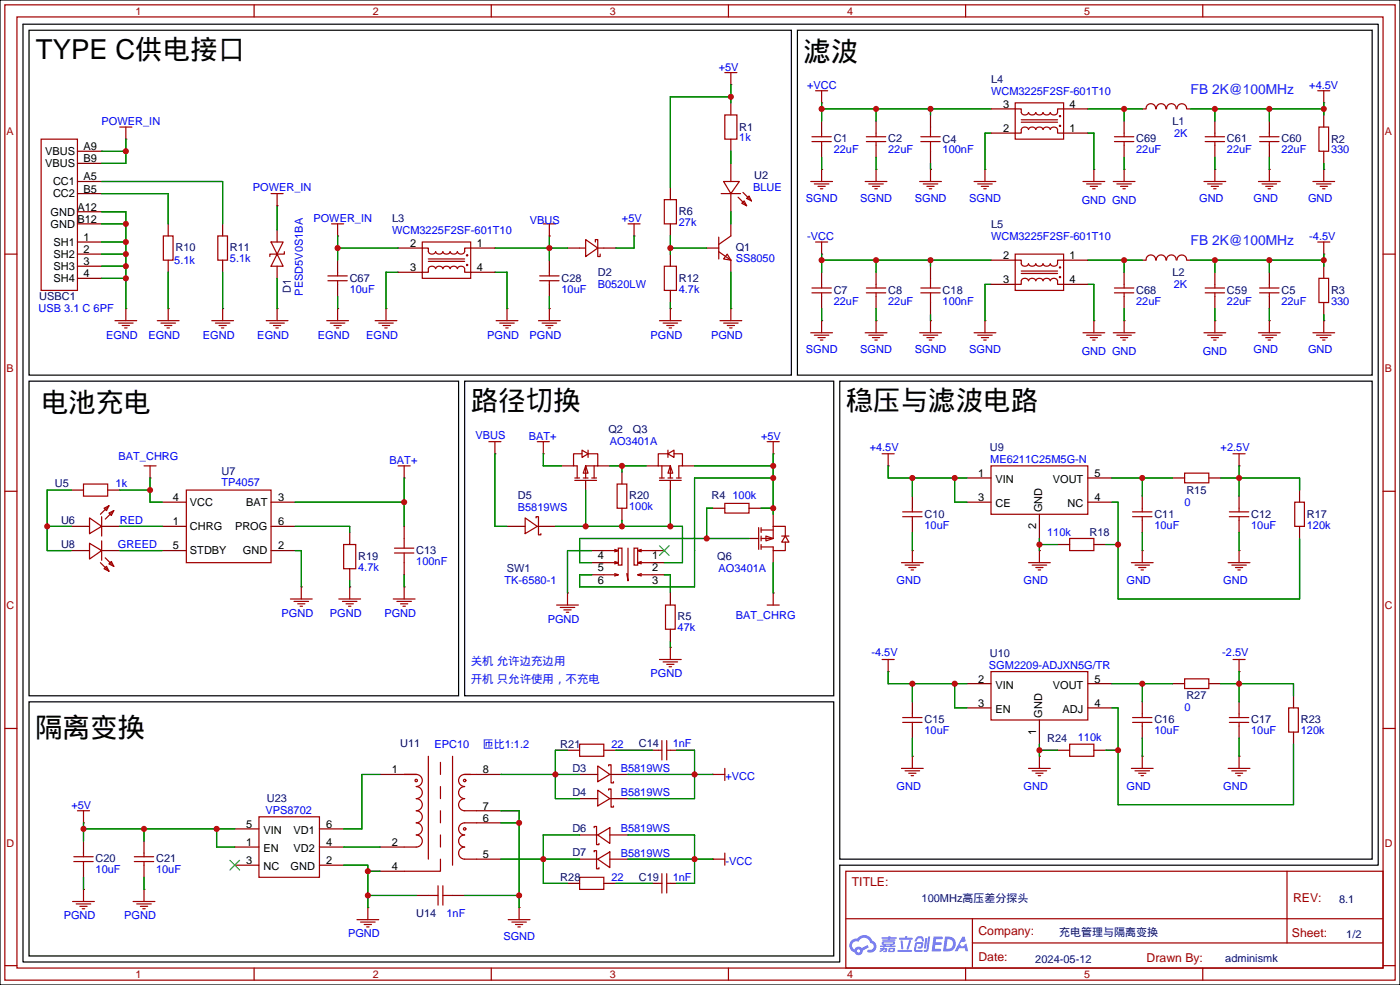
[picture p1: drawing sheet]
<svg xmlns="http://www.w3.org/2000/svg" width="294mm" height="207mm" viewBox="0 0 294 207" stroke-linecap="round" stroke-linejoin="round" font-family="sans-serif">
<path d="M0 0h293.9v206.8h-293.9z" fill="#fff" stroke="#000" stroke-width=".25"/>
<g fill="none" stroke="#a10000" stroke-width=".25">
<path d="M1 1h291.9v204.7h-291.9zM3.6 3.6h286.7v199.6h-286.7zM53.3 1v2.6M103.1 1v2.6M152.9 1v2.6M202.7 1v2.6M252.5 1v2.6M1 53.3h2.6M290.3 53.3h2.6M1 103.1h2.6M290.3 103.1h2.6M1 152.9h2.6"/>
<path d="M290.3 152.9h2.6M177.5 182.9h112.8v20.3h-112.8zM177.6 192.8h112.6M204.1 197.9h86.1M204.1 192.8v10.2M270.2 182.9v15M1 202.7h2.6M53.3 203.2v2.5M103.1 203.2v2.5M152.9 203.2v2.5M202.7 203.2v2.5M252.5 203.2v2.5"/>
<path d="M290.3 202.7h2.6"/>
</g>
<g fill="#5487ff">
<path d="M196 196.6h1.6l.3 .1-.1 .4h-1.3l-.1 .7h1.1l.2 .3-.3 .2h-1.1l-.1 .9h1.2l.2 .2-.2 .3h-1.8z"/>
<path d="M202 196.6h.5l.2 .9-.4 .3a.49 .49 0 0 0-.7 .2 .49 .49 0 0 0 .3 .6 .49 .49 0 0 0 .6-.4l.3-.2 .4 1.7h-.5l-.2-.7h-1.2l-.3 .7h-.6z"/>
<path d="M194.3 196.9h.4l-.3 2-.2 .2-.2-.2z"/>
<path d="M194.8 196.6h.5l-.4 2.7a.57 .57 0 0 1-.4 .5 .57 .57 0 0 1-.6-.2l.6-.3z"/>
<path d="M192.4 196.7l.5-.2 .7 .1 .4 1h-.4l-.3-.6h-.6l-.4 .6h-.3z"/>
<path d="M192.2 197.9l1.2-.2a.74 .74 0 0 1 .4 .8 .74 .74 0 0 1-.6 .6h-.5l-.1-.2 .3-.2h.4l.1-.6h-.9l-.2 1.3h1.2l.2 .2-.2 .2h-1.2l-.4-.1v-.4z"/>
<path d="M188.4 199.4h2.9l.2 .2-.3 .2h-2.7z"/>
<path d="M190.8 197.4h.5a2.8 2.8 0 0 1-.8 1.9l-.2-.2z"/>
<path d="M189 197.4h.4l.2 1.7-.2 .2-.2-.2z"/>
<path d="M188.8 196.8h1.2l.1-.3h.3v.3h1l.2 .3-.2 .1h-2.6z"/>
<path d="M184.8 199l.9-.1v.1l.5 .1v.6l-.8 .2v-.3h.4v-.3a.45 .45 0 0 0-.6 .3l-.5 .3-.1-.3 .5-.3h-.4z"/>
<path d="M185.1 196.7h1.3l.1-.2h.4v.2h1.2l.2 .2-.2 .1h-1.3v.2h1l.2 .2-.2 .1h-2.5l-.1-.3h1.2v-.2h-1.3z"/>
<path d="M198.4 196.6l-.4 3.1h.9a1.56 1.56 0 0 0 1.7-1.6 1.56 1.56 0 0 0-1.7-1.5zM198.9 197.1a1.05 1.05 0 0 1 1.1 1.2 1.05 1.05 0 0 1-1.4 .9z"/>
<path d="M185.2 197.7l-.1 .5 .4 .1v.2h-.7v.3h3.1l.1-.2-.1-.1h-.7l.1-.1a.43 .43 0 0 0 .5-.3 .43 .43 0 0 0-.2-.5h-2.2zM185.5 197.9h2l-.1 .2h-1.9zM185.9 198.3h1l-.1 .2h-.8z"/>
<path d="M186.6 199.1l-.1 .7 1.3-.1v-.7l-.9-.1zM186.9 199.3h.6l-.1 .3h-.5z"/>
<path d="M178.7 197.4a1.47 1.47 0 0 0 .7 2.5 .89 .89 0 0 0 1 .6 .89 .89 0 0 0 .7-1l1.3-.6-.3-.5-1.2 .6-.4-.3a.89 .89 0 0 0-1.1 .6 .9 .9 0 0 1-.5-1.2 .9 .9 0 0 1 1.3-.4 1.3 1.3 0 0 1 1.4-.9 1.3 1.3 0 0 1 1.1 1.2 .75 .75 0 0 1 .7 .9 .75 .75 0 0 1-1.1 .5l-.2 .1v.3a1.28 1.28 0 0 0 1.8-.6 1.28 1.28 0 0 0-.8-1.7 1.9 1.9 0 0 0-3.3-.5l-.6 .1zM179.9 199.6a.35 .35 0 0 1 .7 0 .35 .35 0 0 1-.7 0z"/>
</g>
<g fill="none" stroke="#a10000" stroke-width=".25">
<path d="M152.1 15.2h2.6M153.4 15.2v2.6M171.2 19.1h2.5M172.5 19.1v2.5M276.6 19.1h2.5M277.9 19.1v2.5M8.6 29.2h7.7v31.8h-7.7zM25.1 26.7h2.6M26.4 26.7v2.5M151.9 38.1h3.3l-1.8 2.5zM152.1 24.1h2.6v5.1h-2.6zM170.2 38.1h4.6"/>
<path d="M170.4 29.7h4.1M170.4 28.7h4.1M170.9 38.6h3.1M171.7 39.1h1.5M172.2 39.6h.5M172.5 27.9v.8M172.5 29.7v.8M172.5 35.6v2.5M181.6 38.1h4.6M181.9 29.7h4M181.9 28.7h4M182.4 38.6h3"/>
<path d="M183.1 39.1h1.6M183.6 39.6h.5M183.9 27.9v.8M183.9 29.7v.8M183.9 35.6v2.5M193 38.1h4.6M193.3 29.7h4.1M193.3 28.7h4.1M193.8 38.6h3M194.6 39.1h1.5M195.1 39.6h.5M195.3 26.7v2"/>
<path d="M195.3 29.7v2.1M195.3 35.6v2.5M204.5 38.1h4.5M205.2 38.6h3.1M206 39.1h1.5M206.5 39.6h.5M206.8 35.6v2.5M213.1 21.6h10.2v7.6h-10.2zM213.1 22.9h1.3v.7a.82 .82 0 0 0 .7 .5 .82 .82 0 0 0 .8-.5 .82 .82 0 0 0 .8 .5 .82 .82 0 0 0 .7-.5 .82 .82 0 0 0 .8 .5 .82 .82 0 0 0 .7-.5 .82 .82 0 0 0 .8 .5 .82 .82 0 0 0 .8-.5 .82 .82 0 0 0 .7 .5 .82 .82 0 0 0 .8-.5v-.7h1.3M213.1 27.9h1.3v-.7a.82 .82 0 0 1 .7-.5 .82 .82 0 0 1 .8 .5 .82 .82 0 0 1 .8-.5 .82 .82 0 0 1 .7 .5 .82 .82 0 0 1 .8-.5 .82 .82 0 0 1 .7 .5 .82 .82 0 0 1 .8-.5 .82 .82 0 0 1 .8 .5 .82 .82 0 0 1 .7-.5 .82 .82 0 0 1 .8 .5v.7h1.3M214.4 25.7h7.6M214.4 25.1h7.6"/>
<path d="M227.3 38.1h4.6M228.1 38.6h3M228.9 39.1h1.5M229.4 39.6h.5M229.6 35.6v2.5M233.7 38.1h4.6M233.9 29.7h4.1M233.9 28.7h4.1M234.4 38.6h3.1M235.2 39.1h1.5M235.7 39.6h.5M236 27.9v.8"/>
<path d="M236 29.7v.8M236 35.6v2.5M240.6 22.8a1.01 1.01 0 0 1 1-1 1.01 1.01 0 0 1 1 1M242.7 22.8a1.01 1.01 0 0 1 1-1 1.01 1.01 0 0 1 1 1M244.9 22.8a1.01 1.01 0 0 1 1-1 1.01 1.01 0 0 1 1 1M247.1 22.8a1.01 1.01 0 0 1 1-1 1.01 1.01 0 0 1 1 1M252.7 38.1h4.6M253 29.7h4M253 28.7h4M253.5 38.6h3M254.3 39.1h1.5M254.8 39.6h.5"/>
<path d="M255 27.9v.8M255 29.7v.8M255 35.6v2.5M264.2 38.1h4.5M264.4 29.7h4.1M264.4 28.7h4.1M264.9 38.6h3.1M265.7 39.1h1.5M266.2 39.6h.5M266.4 27.9v.8M266.4 29.7v.8M266.4 35.6v2.5"/>
<path d="M275.6 38.1h4.6M276.4 38.6h3M276.9 26.7h2v5.1h-2zM277.1 39.1h1.5M277.6 39.6h.5M277.9 35.6v2.5M34.3 49.5h2v5.1h-2zM45.7 49.5h2.1v5.1h-2.1zM56.9 50.8h2.5l-1.2 2.5zM56.9 40.6h2.5M58.2 53.3l1.2 2.6h-2.5zM58.2 40.6v2.6"/>
<path d="M59.7 52.8v.5h-3.1v.5M68.8 58.9h4.1M68.8 57.9h4.1M69.6 47h2.5M70.9 47v2.5M70.9 57.2v.7M70.9 58.9v.8M88.6 50.8h10.2v7.6h-10.2zM88.6 57.2h1.3v-.8a.82 .82 0 0 1 .8-.5 .82 .82 0 0 1 .7 .5 .82 .82 0 0 1 .8-.5 .82 .82 0 0 1 .8 .5 .82 .82 0 0 1 .7-.5 .82 .82 0 0 1 .8 .5 .82 .82 0 0 1 .8-.5 .82 .82 0 0 1 .7 .5 .82 .82 0 0 1 .8-.5 .82 .82 0 0 1 .7 .5v.8h1.3M88.6 52.1h1.3v.7a.82 .82 0 0 0 .8 .5 .82 .82 0 0 0 .7-.5 .82 .82 0 0 0 .8 .5 .82 .82 0 0 0 .8-.5 .82 .82 0 0 0 .7 .5 .82 .82 0 0 0 .8-.5 .82 .82 0 0 0 .8 .5 .82 .82 0 0 0 .7-.5 .82 .82 0 0 0 .8 .5 .82 .82 0 0 0 .7-.5v-.7h1.3M89.9 54.4h7.6M89.9 54.9h7.6"/>
<path d="M113.3 58.9h4M113.3 57.9h4M114 47h2.6M115.3 47v2.5M115.3 57.2v.7M115.3 58.9v.8M121.7 52.1h1.2M122.9 50.3l2.6 1.8-2.6 1.7zM125 50.8v-.5h.5v3.5h.5v-.5M125.5 52.1h1.2M131.8 47h2.6M133.1 47v2.5"/>
<path d="M139.4 55.9h2.6v5.1h-2.6zM139.4 41.9h2.6v5.1h-2.6zM150.9 52.8l2.5 1.8M150.9 49.8v4.6M151.4 40.6h4M152.7 53.3l.7 1.3-1.5-.2zM153.4 49.5l-2.5 1.8M154.9 41.4l1.8 1.8M155.7 42.7l.5-.5 .5 1zM156 40.4l1.7 1.8M156.7 41.7l.5-.6 .5 1.1zM171.2 50.8h2.5"/>
<path d="M172.5 50.8v2.5M172.5 59.7v.8M183.9 59.7v.8M195.3 58.4v2.1M213.1 53.3h10.2v7.7h-10.2zM213.1 59.7h1.3v-.8a.82 .82 0 0 1 .7-.5 .82 .82 0 0 1 .8 .5 .82 .82 0 0 1 .8-.5 .82 .82 0 0 1 .7 .5 .82 .82 0 0 1 .8-.5 .82 .82 0 0 1 .7 .5 .82 .82 0 0 1 .8-.5 .82 .82 0 0 1 .8 .5 .82 .82 0 0 1 .7-.5 .82 .82 0 0 1 .8 .5v.8h1.3M213.1 54.6h1.3v.8a.82 .82 0 0 0 .7 .5 .82 .82 0 0 0 .8-.5 .82 .82 0 0 0 .8 .5 .82 .82 0 0 0 .7-.5 .82 .82 0 0 0 .8 .5 .82 .82 0 0 0 .7-.5 .82 .82 0 0 0 .8 .5 .82 .82 0 0 0 .8-.5 .82 .82 0 0 0 .7 .5 .82 .82 0 0 0 .8-.5v-.8h1.3M214.4 56.9h7.6M214.4 57.4h7.6M236 59.7v.8M240.6 54.6a1.01 1.01 0 0 1 1-1.1 1.01 1.01 0 0 1 1 1.1M242.7 54.6a1.01 1.01 0 0 1 1-1.1 1.01 1.01 0 0 1 1 1.1"/>
<path d="M244.9 54.6a1.01 1.01 0 0 1 1-1.1 1.01 1.01 0 0 1 1 1.1M247.1 54.6a1.01 1.01 0 0 1 1-1.1 1.01 1.01 0 0 1 1 1.1M255 59.7v.8M266.4 59.7v.8M276.6 50.8h2.5M276.9 58.4h2v5.1h-2zM277.9 50.8v2.5M24.1 67.3h4.6M24.9 67.8h3M25.7 68.3h1.5M26.2 68.8h.5M26.4 64.8v2.5"/>
<path d="M33 67.3h4.6M33.8 67.8h3M34.5 68.3h1.6M35.1 68.8h.5M35.3 64.8v2.5M44.4 67.3h4.6M45.2 67.8h3.1M46 68.3h1.5M46.5 68.8h.5M46.7 64.8v2.5M55.9 67.3h4.6M56.6 67.8h3.1"/>
<path d="M57.4 68.3h1.5M57.9 68.8h.5M58.2 64.8v2.5M68.6 67.3h4.6M69.3 67.8h3.1M70.1 68.3h1.5M70.6 68.8h.5M70.9 64.8v2.5M78.7 67.3h4.6M79.5 67.8h3M80.3 68.3h1.5M80.8 68.8h.5"/>
<path d="M81 64.8v2.5M104.1 67.3h4.6M104.9 67.8h3M105.7 68.3h1.5M106.2 68.8h.5M106.4 64.8v2.5M113 67.3h4.6M113.8 67.8h3M114.6 68.3h1.5M115.1 68.8h.5M115.3 64.8v2.5M138.4 67.3h4.6"/>
<path d="M139.2 67.8h3M140 68.3h1.5M140.5 68.8h.5M140.7 64.8v2.5M151.1 67.3h4.6M151.9 67.8h3M152.7 68.3h1.5M153.2 68.8h.5M153.4 64.8v2.5M170.2 69.9h4.6M170.4 61.5h4.1M170.4 60.5h4.1"/>
<path d="M170.9 70.4h3.1M171.7 70.9h1.5M172.2 71.4h.5M172.5 61.5v.7M172.5 67.3v2.6M181.6 69.9h4.6M181.9 61.5h4M181.9 60.5h4M182.4 70.4h3M183.1 70.9h1.6M183.6 71.4h.5M183.9 61.5v.7"/>
<path d="M183.9 67.3v2.6M193 69.9h4.6M193.3 61.5h4.1M193.3 60.5h4.1M193.8 70.4h3M194.6 70.9h1.5M195.1 71.4h.5M195.3 61.5v2M195.3 67.3v2.6M204.5 69.9h4.5M205.2 70.4h3.1M206 70.9h1.5"/>
<path d="M206.5 71.4h.5M206.8 67.3v2.6M227.3 69.9h4.6M228.1 70.4h3M228.9 70.9h1.5M229.4 71.4h.5M229.6 67.3v2.6M233.7 69.9h4.6M233.9 61.5h4.1M233.9 60.5h4.1M234.4 70.4h3.1M235.2 70.9h1.5"/>
<path d="M235.7 71.4h.5M236 61.5v.7M236 67.3v2.6M252.7 69.9h4.6M253 61.5h4M253 60.5h4M253.5 70.4h3M254.3 70.9h1.5M254.8 71.4h.5M255 61.5v.7M255 67.3v2.6M264.2 69.9h4.5"/>
<path d="M264.4 61.5h4.1M264.4 60.5h4.1M264.9 70.4h3.1M265.7 70.9h1.5M266.2 71.4h.5M266.4 61.5v.7M266.4 67.3v2.6M275.6 69.9h4.6M276.4 70.4h3M277.1 70.9h1.5M277.6 71.4h.5M277.9 67.3v2.6"/>
<path d="M30.2 97.8h2.6M31.5 97.8v2.5M83.6 97.8h2.5M84.8 97.8v2.5M102.6 92.7h2.6M103.9 92.7v2.6M112.8 92.7h2.5M114 92.7v2.6M122.2 94.5l1.2 .8-1.2 .7zM122.2 95.3h-1.8v2.5h.8v2.5M122.9 97.8l.5 1.5h-1zM123.4 95.3h2.1v2.5h-2.6v2.5"/>
<path d="M123.4 94.5v1.5M124.7 97.8v2.5M138.9 97.8v2.5M140.2 95.3l1.3-.8v1.5zM140.2 95.3h-2v2.5h2.5v2.5M140.2 94.5v1.5M140.7 97.8l.5 1.5h-1zM141.5 95.3h1.8v2.5h-.8v2.5M161 92.7h2.6M162.3 92.7v2.6M185.2 95.3h2.5M186.4 95.3v2.5"/>
<path d="M208 97.8h20.3v10.1h-20.3zM248.7 99.3h5v2h-5zM258.8 95.3h2.6M260.1 95.3v2.5M17.5 101.6h5.1v2.5h-5.1zM18.8 108.7l2.5 1.8-2.5 1.5zM18.8 114l2.5 1.6-2.5 1.7zM21.1 118.1l1.8 1.8M21.3 108.5v4M21.3 113.5v4.1M21.8 106.7l1.1-.5-.5 1zM21.8 119.4l.6-.5 .5 1z"/>
<path d="M22.1 117.1l1.8 1.8M22.9 107.7l1-.5-.5 1zM22.9 106.2l-1.8 1.8M23.4 117.9l.5 1-1-.5zM23.9 107.2l-1.8 1.8M39.1 102.9h17.8v15.2h-17.8zM72.1 114.3h2.6v5.1h-2.6zM82.8 116.1h4.1M82.8 115.1h4.1M84.8 113v2.1M84.8 116.1v2M110.2 108.7l2.6 1.8-2.6 1.5z"/>
<path d="M112.5 108.7v-.2h.5v3.8h.5v-.3M120.6 100.8h4.6M120.6 100.3h1.1M122.4 100.3h1M124.2 100.3h1M126.7 118.1h3.1l-.8 .3M126.7 115.6h3.1l-.8 .2M129 117.9l.8 .2M129 115.3l.8 .3M129.5 101.6h2.1v5.1h-2.1zM129.8 115.1h.8v3.5h-.8zM131.8 115.1v6.8l-.2-1.5"/>
<path d="M133.1 115.1h.8v3.5h-.8zM134.6 117.9l-.7 .2M134.6 115.3l-.7 .3M136.9 118.1h-3l.7 .3M136.9 115.6h-3l.7 .2M138.4 100.8h4.6M138.4 100.3h1M140.2 100.3h1M142 100.3h1M152.1 105.7h5.1v2h-5.1zM159.3 110.7v4.6M159.8 111.3h2.5"/>
<path d="M159.8 110.7v1.1M159.8 112.5v1M159.8 114.3v1M160.8 112.5l1.5 .5-1.5 .5zM164.1 112.5h1.5M164.8 112.5l.8 1.3h-1.5zM164.8 112.5v-2h-2.5v2.5h-2.5M164.8 113.8v1.8h-2.5v-.8h-2.5M189.2 118.1h4.6M189.5 108.5h4M189.5 107.4h4M190 118.6h3"/>
<path d="M190.8 119.1h1.5M191.3 119.6h.5M191.5 106.7v.7M191.5 108.5v.7M191.5 115.6v2.5M215.9 118.1h4.6M216.7 118.6h3M217.4 119.1h1.5M217.9 119.6h.5M218.2 115.6v2.5M224.5 113h5.1v2.6h-5.1zM237.5 118.1h4.6"/>
<path d="M237.7 108.5h4.1M237.7 107.4h4.1M238.3 118.6h3M239 119.1h1.5M239.5 119.6h.5M239.8 106.7v.7M239.8 108.5v.7M239.8 115.6v2.5M257.8 118.1h4.6M258.1 108.5h4M258.1 107.4h4M258.6 118.6h3"/>
<path d="M259.3 119.1h1.6M259.8 119.6h.5M260.1 106.7v.7M260.1 108.5v.7M260.1 115.6v2.5M271.8 105.4h2v5.1h-2zM61 125.7h4.5M61.7 126.2h3.1M62.5 126.7h1.5M63 127.3h.5M63.2 123.2v2.5M71.1 125.7h4.6"/>
<path d="M71.9 126.2h3M72.6 126.7h1.6M73.2 127.3h.5M73.4 123.2v2.5M82.5 125.7h4.6M83.3 126.2h3.1M84.1 126.7h1.5M84.6 127.3h.5M84.8 123.2v2.5M116.8 127h4.6M117.6 127.5h3M118.4 128h1.5"/>
<path d="M118.9 128.5h.5M119.1 124.5v2.5M126.7 120.7h3.1l-.8 .2M129 120.4l.8 .3M134.6 120.4l-.7 .3M136.9 120.7h-3l.7 .2M138.4 138.4h4.6M139.2 138.9h3M139.7 127h2v5.1h-2zM140 139.4h1.5M140.5 140h.5M140.7 135.9v2.5"/>
<path d="M161 127h2.6M162.3 124.5v2.5M185.2 138.4h2.5M186.4 138.4v2.6M258.8 138.4h2.6M260.1 138.4v2.6M89.9 158.8v21.5M95 158.8v22.8M121.7 156.2h5v2.6h-5zM138.2 157.5h.7M138.9 155.4v4.1M140 155.4v4.1"/>
<path d="M140 157.5h.7M189.5 151.6h4M189.5 150.6h4M191.5 149.9v.7M191.5 151.6v.8M191.5 158.8v2.5M208 141h20.3v10.1h-20.3zM218.2 158.8v2.5M224.5 156.2h5.1v2.6h-5.1zM237.7 151.6h4.1M237.7 150.6h4.1M239.8 149.9v.7"/>
<path d="M239.8 151.6v.8M239.8 158.8v2.5M248.7 142.5h5v2h-5zM258.1 151.6h4M258.1 150.6h4M260.1 149.9v.7M260.1 151.6v.8M260.1 158.8v2.5M270.5 148.6h2v5.1h-2zM15.5 179.8h4.1M16.3 170.2h2.5M17.5 170.2v2.5"/>
<path d="M17.5 179.1v.7M28.2 179.8h4.1M30.2 179.1v.7M54.4 171.5h12.7v12.7h-12.7zM84.8 162.6h2.6h-2.6M87.4 162.6a1.27 1.27 0 0 1 1.2 1.2 1.27 1.27 0 0 1-1.2 1.3 1.27 1.27 0 0 1 1.2 1.3 1.27 1.27 0 0 1-1.2 1.2 1.27 1.27 0 0 1 1.2 1.3 1.27 1.27 0 0 1-1.2 1.3 1.27 1.27 0 0 1 1.2 1.3 1.27 1.27 0 0 1-1.2 1.2 1.27 1.27 0 0 1 1.2 1.3 1.27 1.27 0 0 1-1.2 1.3 1.27 1.27 0 0 1 1.2 1.2 1.27 1.27 0 0 1-1.2 1.3h-2.6M92.5 160v2.6M92.5 165.1v2.5M92.5 170.2v2.5M92.5 175.3v2.5M97.5 162.6a1.27 1.27 0 0 0-1.2 1.2 1.27 1.27 0 0 0 1.2 1.3 1.27 1.27 0 0 0-1.2 1.3 1.27 1.27 0 0 0 1.2 1.2 1.27 1.27 0 0 0-1.2 1.3 1.27 1.27 0 0 0 1.2 1.3h2.6M98.8 162.6h-1.3h2.6"/>
<path d="M100.1 172.7h-2.6a1.27 1.27 0 0 0-1.2 1.3 1.27 1.27 0 0 0 1.2 1.3 1.27 1.27 0 0 0-1.2 1.2 1.27 1.27 0 0 0 1.2 1.3 1.27 1.27 0 0 0-1.2 1.3 1.27 1.27 0 0 0 1.2 1.2h2.6M124.7 178.8v-.2h.5v3.8h.5v-.3M124.7 173.7v-.2h.5v3.8h.5v-.3M125.5 165.9l2.5 1.7-2.5 1.6zM125.5 160.8l2.5 1.8-2.5 1.5zM125.5 175.3l2.5-1.6v3.3zM127.8 165.9v-.3h.5v3.8h.5v-.2M127.8 160.8v-.3h.5v3.8h.5v-.2M149.6 162.6h2.5M152.1 161.3v2.5M152.1 179.1v2.5M189.2 161.3h4.6"/>
<path d="M190 161.8h3M190.8 162.3h1.5M191.3 162.8h.5M215.9 161.3h4.6M216.7 161.8h3M217.4 162.3h1.5M217.9 162.8h.5M237.5 161.3h4.6M238.3 161.8h3M239 162.3h1.5M239.5 162.8h.5M257.8 161.3h4.6"/>
<path d="M258.6 161.8h3M259.3 162.3h1.6M259.8 162.8h.5M15.2 189.2h4.6M15.5 180.8h4.1M16 189.7h3M16.8 190.2h1.5M17.3 190.8h.5M17.5 180.8v.8M17.5 186.7v2.5M27.9 189.2h4.6M28.2 180.8h4.1"/>
<path d="M28.7 189.7h3M29.5 190.2h1.5M30 190.8h.5M30.2 180.8v.8M30.2 186.7v2.5M74.9 193h4.6M75.7 193.5h3M76.5 194.1h1.5M77 194.6h.5M77.2 190.5v2.5M89.9 188h2M91.9 185.9v4.1"/>
<path d="M92.5 180.3v2.6h-7.7M93 188h2M93 185.9v4.1M106.7 193h4.6M107.4 193.5h3.1M108.2 194.1h1.5M108.7 194.6h.5M109 190.5v2.5M121.7 184.2h5v2.5h-5zM125.5 180.3l2.5-1.5v3.3zM138.2 185.4h.7M138.9 183.4v4.1"/>
<path d="M140 183.4v4.1M140 185.4h.7M149.6 180.3h2.5"/>
<circle cx="222.5" cy="24.4" r=".13"/>
<circle cx="222.5" cy="26.4" r=".13"/>
<circle cx="98" cy="55.6" r=".13"/>
<circle cx="98" cy="53.6" r=".13"/>
<circle cx="222.5" cy="56.1" r=".13"/>
<circle cx="222.5" cy="58.2" r=".13"/>
<circle cx="87.4" cy="163.8" r=".25"/>
<circle cx="97.5" cy="163.8" r=".25"/>
<circle cx="97.5" cy="174" r=".25"/>
</g>
<g fill="none" stroke="#870000" stroke-width=".25">
<path d="M153.4 17.8h.1M16.3 34.3h5M16.3 38.1h5M16.3 31.8h5M26.4 29.2h.1M140.7 39.4v2.5M153.4 21.6v2.5M153.4 29.2v2.6M153.4 34.3v3.8M172.5 35.6h.1M172.5 21.6h.1M172.5 25.4v2.5"/>
<path d="M172.5 30.5v2.5M183.9 35.6h.1M183.9 25.4v2.5M183.9 30.5v2.5M195.3 35.6h.1M195.3 24.1v2.6M195.3 31.8v2.5M206.8 35.6h.1M208 22.9h5.1M208 27.9h5.1M223.3 22.9h5M223.3 27.9h5"/>
<path d="M229.6 35.6h.1M236 35.6h.1M236 25.4v2.5M236 30.5v2.5M239.8 22.9h.7M249.2 22.9h.7M255 35.6h.1M255 25.4v2.5M255 30.5v2.5M266.4 35.6h.1M266.4 25.4v2.5M266.4 30.5v2.5"/>
<path d="M277.9 21.6h.1M277.9 35.6h.1M277.9 24.1v2.6M277.9 31.8v2.5M16.3 47h5M16.3 40.6h5M16.3 44.5h5M16.3 50.8h5M16.3 53.3h5M16.3 55.9h5M16.3 58.4h5M35.3 47v2.5"/>
<path d="M35.3 54.6v2.6M46.7 47v2.5M46.7 54.6v2.6M58.2 43.2h.1M58.2 48.3v2.5M58.2 55.9v2.5M70.9 49.5h.1M70.9 54.6v2.6M70.9 59.7v2.5M83.6 52.1h5M83.6 57.2h5M98.8 52.1h5.1"/>
<path d="M98.8 57.2h5.1M115.3 49.5h.1M115.3 54.6v2.6M115.3 59.7v2.5M119.1 52.1h2.6M126.7 52.1h2.6M133.1 49.5h.1M140.7 47v2.5M140.7 53.3v2.6M148.3 52.1h2.6M153.4 40.6v3.9M153.4 47v2.5"/>
<path d="M153.4 54.6v2.6M172.5 53.3h.1M172.5 57.2v2.5M183.9 57.2v2.5M195.3 55.9v2.5M208 54.6h5.1M208 59.7h5.1M223.3 54.6h5M223.3 59.7h5M236 57.2v2.5M239.8 54.6h.7M249.2 54.6h.7"/>
<path d="M255 57.2v2.5M266.4 57.2v2.5M277.9 53.3h.1M277.9 55.9v2.5M26.4 64.8h.1M35.3 64.8h.1M46.7 64.8h.1M58.2 64.8h.1M70.9 64.8h.1M81 64.8h.1M106.4 64.8h.1M115.3 64.8h.1"/>
<path d="M140.7 64.8h.1M140.7 61v2.5M153.4 64.8h.1M172.5 67.3h.1M172.5 62.2v2.6M183.9 67.3h.1M183.9 62.2v2.6M195.3 67.3h.1M195.3 63.5v2.5M206.8 67.3h.1M229.6 67.3h.1M236 67.3h.1"/>
<path d="M236 62.2v2.6M255 67.3h.1M255 62.2v2.6M266.4 67.3h.1M266.4 62.2v2.6M277.9 67.3h.1M277.9 63.5v2.5M103.9 95.3h.1M114 95.3h.1M117.9 97.8h2.5M125.5 97.8h2.5M130.6 99.1v2.5"/>
<path d="M135.6 97.8h2.6M143.3 97.8h2.5M162.3 95.3h.1M186.4 97.8h.1M260.1 97.8h.1M15 110.5h3.8M15 115.6h3.8M15 102.9h2.5M21.3 110.5h3.8M21.3 115.6h3.8M22.6 102.9h2.5M31.5 100.3h.1"/>
<path d="M34 110.5h5.1M34 115.6h5.1M34 105.4h5.1M56.9 110.5h5.1M56.9 115.6h5.1M56.9 105.4h5.1M73.4 111.8v2.5M73.4 119.4v2.5M84.8 100.3h.1M84.8 110.5v2.5M84.8 118.1v2.6M106.4 110.5h3.8"/>
<path d="M112.8 110.5h3.8M122.9 100.8v2.1M124.2 115.6h2.5M124.2 118.1h2.5M130.6 106.7v2.5M136.9 115.6h2.5M136.9 118.1h2.5M140.7 100.8v2.1M149.6 106.7h2.5M157.2 113h2.1M157.2 106.7h2.6M162.3 108v2.5"/>
<path d="M162.3 115.6v2.5M191.5 115.6h.1M191.5 104.1v2.6M191.5 109.2v2.6M202.9 105.4h5.1M202.9 100.3h5.1M218.2 115.6h.1M218.2 108v5M222 114.3h2.5M228.3 105.4h5.1M228.3 100.3h5.1M229.6 114.3h2.6"/>
<path d="M239.8 115.6h.1M239.8 104.1v2.6M239.8 109.2v2.6M246.1 100.3h2.6M253.7 100.3h2.6M260.1 115.6h.1M260.1 104.1v2.6M260.1 109.2v2.6M272.8 102.9v2.5M272.8 110.5v2.5M63.2 123.2h.1M73.4 123.2h.1"/>
<path d="M84.8 123.2h.1M119.1 124.5h.1M124.2 120.7h2.5M136.9 120.7h2.5M140.7 135.9h.1M140.7 124.5v2.5M140.7 132.1v2.5M162.3 124.5h.1M119.1 157.5h2.6M126.7 157.5h2.6M136.9 157.5h1.3M140.7 157.5h1.3"/>
<path d="M186.4 141h.1M191.5 158.8h.1M191.5 147.3v2.6M191.5 152.4v2.5M202.9 143.5h5.1M202.9 148.6h5.1M218.2 158.8h.1M218.2 151.1v5.1M222 157.5h2.5M228.3 143.5h5.1M228.3 148.6h5.1M229.6 157.5h2.6"/>
<path d="M239.8 158.8h.1M239.8 147.3v2.6M239.8 152.4v2.5M246.1 143.5h2.6M253.7 143.5h2.6M260.1 141h.1M260.1 158.8h.1M260.1 147.3v2.6M260.1 152.4v2.5M271.5 146.1v2.5M271.5 153.7v2.5M17.5 172.7h.1"/>
<path d="M17.5 176.5v2.6M30.2 176.5v2.6M49.3 177.8h5.1M49.3 174h5.1M67.1 177.8h5M67.1 174h5M79.8 162.6h5M79.8 177.8h5M100.1 162.6h5.1M100.1 172.7h5.1M100.1 170.2h5.1M121.7 167.6h3.8"/>
<path d="M121.7 162.6h3.8M121.7 175.3h3.8M128 167.6h3.8M128 162.6h3.8M128 175.3h3.8M149.6 162.6h.1M17.5 186.7h.1M17.5 181.6v2.6M30.2 186.7h.1M30.2 181.6v2.6M49.3 181.6h5.1M67.1 181.6h5"/>
<path d="M77.2 190.5h.1M79.8 182.9h5M87.4 188h2.5M95 188h2.5M100.1 180.3h5.1M109 190.5h.1M119.1 185.4h2.6M121.7 180.3h3.8M126.7 185.4h2.6M128 180.3h3.8M136.9 185.4h1.3M140.7 185.4h1.3"/>
<path d="M149.6 180.3h.1"/>
</g>
<path d="M138.4 114.6l2.1 2M140.5 114.6l-2.1 2M48.3 180.6l2 2M50.3 180.6l-2 2" fill="none" stroke="#3c3" stroke-width=".25"/>
<path d="M4.8 5.1h284.5v176.5h-113v20.3h-171.5zM6.1 6.3h160v72.4h-160zM167.4 6.3h120.6v72.4h-120.6zM6.1 80h90.2v66.1h-90.2zM97.5 80h77.5v66.1h-77.5zM176.3 80h111.7v100.3h-111.7zM6.1 147.3h168.9v53.4h-168.9z" fill="none" stroke="#000" stroke-width=".25"/>
<g fill="none" stroke="#008700" stroke-width=".25">
<path d="M153.4 17.8v3.8M21.3 38.1h25.4v8.9M21.3 31.8h5.1M26.4 29.2v5.1h-5.1M153.4 31.8v2.5M153.4 20.3h-12.7v19.1M172.5 21.6v3.8M172.5 33v2.6M172.5 22.9h35.5M183.9 22.9v2.5M183.9 33v2.6M195.3 22.9v1.2"/>
<path d="M195.3 34.3v1.3M208 27.9h-1.2v7.7M228.3 22.9h11.5M228.3 27.9h1.3v7.7M236 22.9v2.5M236 33v2.6M249.9 22.9h28M255 22.9v2.5M255 33v2.6M266.4 22.9v2.5M266.4 33v2.6M277.9 21.6v2.5"/>
<path d="M277.9 34.3v1.3M21.3 44.5h5.1v20.3M21.3 58.4h5.1M21.3 55.9h5.1M21.3 53.3h5.1M21.3 50.8h5.1M21.3 47h5.1M21.3 40.6h14v6.4M35.3 57.2v7.6M46.7 57.2v7.6M58.2 43.2v5.1M58.2 58.4v6.4"/>
<path d="M70.9 52.1h12.7M70.9 49.5v5.1M83.6 57.2h-2.6v7.6M103.9 52.1h15.2M103.9 57.2h2.5v7.6M115.3 49.5v5.1M133.1 49.5v2.6h-3.8M140.7 49.5v3.8M140.7 52.1h7.6M153.4 44.5v2.5M153.4 57.2v7.6M172.5 53.3v3.9"/>
<path d="M172.5 54.6h35.5M183.9 54.6v2.6M195.3 54.6v1.3M208 59.7h-1.2v7.6M228.3 54.6h11.5M228.3 59.7h1.3v7.6M236 54.6v2.6M249.9 54.6h28M255 54.6v2.6M266.4 54.6v2.6M277.9 53.3v2.6M70.9 62.2v2.6"/>
<path d="M115.3 62.2v2.6M140.7 63.5v1.3M172.5 64.8v2.5M183.9 64.8v2.5M195.3 66v1.3M236 64.8v2.5M255 64.8v2.5M266.4 64.8v2.5M277.9 66v1.3M103.9 95.3v15.2h2.5M114 95.3v2.5h3.9M128 97.8h7.6"/>
<path d="M130.6 97.8v1.3M145.8 97.8h16.5M162.3 95.3v12.7M186.4 97.8v2.5h16.5M260.1 97.8v6.3M9.9 110.5h5.1M15 102.9h-5.1v12.7h5.1M25.1 115.6h8.9M25.1 110.5h8.9M25.1 102.9h6.4M31.5 100.3v5.1h2.5M62 115.6h1.2v7.6"/>
<path d="M62 110.5h11.4v1.3M62 105.4h22.8M84.8 100.3v10.2M116.6 110.5h26.7v7.6h-3.9M122.9 102.9v7.6M124.2 115.6h-5.1v8.9M130.6 109.2v1.3M140.7 102.9v7.6M149.6 106.7h-1.3v6.3M157.2 113h-35.5v5.1h2.5M159.8 106.7h2.5M162.3 100.3h-16.5v22.9h-24.1v-2.5h2.5"/>
<path d="M162.3 118.1v6.4M191.5 100.3v3.8M191.5 111.8v3.8M200.4 100.3v5.1h2.5M218.2 113v2.6M218.2 114.3h3.8M232.2 114.3h2.5M233.4 105.4h1.3v20.3h38.1v-12.7M233.4 100.3h12.7M239.8 100.3v3.8M239.8 111.8v3.8M256.3 100.3h16.5v2.6"/>
<path d="M260.1 111.8v3.8M73.4 121.9v1.3M84.8 120.7v2.5M139.4 120.7h1.3v3.8M140.7 134.6v1.3M119.1 157.5h-2.5v10.1h5.1M129.3 157.5h7.6M142 157.5h3.8v10.1h-14M186.4 141v2.5h16.5M191.5 143.5v3.8M191.5 154.9v3.9M200.4 143.5v5.1h2.5"/>
<path d="M218.2 157.5h3.8M218.2 156.2v2.6M232.2 157.5h2.5M233.4 143.5h12.7M233.4 148.6h1.3v20.3h36.8v-12.7M239.8 143.5v3.8M239.8 154.9v3.9M256.3 143.5h15.2v2.6M260.1 141v6.3M260.1 154.9v3.9M17.5 172.7v3.8M17.5 174h31.8"/>
<path d="M30.2 174v2.5M45.5 174v3.8h3.8M72.1 177.8h7.7M79.8 162.6h-3.9v11.4h-3.8M105.2 162.6h16.5M105.2 170.2h3.8v20.3M105.2 172.7h3.8M121.7 175.3h-7.7v10.1h5.1M131.8 162.6h17.8M131.8 175.3h14v10.1h-3.8M17.5 184.2v2.5M30.2 184.2v2.5"/>
<path d="M72.1 181.6h5.1v8.9M77.2 182.9h2.6M77.2 188h10.2M97.5 188h11.5M105.2 180.3h16.5M129.3 185.4h7.6M131.8 180.3h17.8"/>
</g>
<g fill="#c00">
<circle cx="17.5" cy="174" r=".63"/>
<circle cx="30.2" cy="174" r=".63"/>
<circle cx="45.5" cy="174" r=".63"/>
<circle cx="26.4" cy="58.4" r=".63"/>
<circle cx="26.4" cy="55.9" r=".63"/>
<circle cx="26.4" cy="53.3" r=".63"/>
<circle cx="26.4" cy="50.8" r=".63"/>
<circle cx="26.4" cy="47" r=".63"/>
<circle cx="77.2" cy="182.9" r=".63"/>
<circle cx="77.2" cy="188" r=".63"/>
<circle cx="145.8" cy="162.6" r=".63"/>
<circle cx="145.8" cy="180.3" r=".63"/>
<circle cx="114" cy="180.3" r=".63"/>
<circle cx="172.5" cy="54.6" r=".63"/>
<circle cx="183.9" cy="54.6" r=".63"/>
<circle cx="195.3" cy="54.6" r=".63"/>
<circle cx="172.5" cy="22.9" r=".63"/>
<circle cx="183.9" cy="22.9" r=".63"/>
<circle cx="195.3" cy="22.9" r=".63"/>
<circle cx="109" cy="188" r=".63"/>
<circle cx="109" cy="172.7" r=".63"/>
<circle cx="31.5" cy="102.9" r=".63"/>
<circle cx="9.9" cy="110.5" r=".63"/>
<circle cx="130.6" cy="97.8" r=".63"/>
<circle cx="162.3" cy="97.8" r=".63"/>
<circle cx="162.3" cy="100.3" r=".63"/>
<circle cx="162.3" cy="106.7" r=".63"/>
<circle cx="116.6" cy="162.6" r=".63"/>
<circle cx="140.7" cy="52.1" r=".63"/>
<circle cx="153.4" cy="20.3" r=".63"/>
<circle cx="130.6" cy="110.5" r=".63"/>
<circle cx="122.9" cy="110.5" r=".63"/>
<circle cx="140.7" cy="110.5" r=".63"/>
<circle cx="84.8" cy="105.4" r=".63"/>
<circle cx="255" cy="22.9" r=".63"/>
<circle cx="266.4" cy="22.9" r=".63"/>
<circle cx="277.9" cy="22.9" r=".63"/>
<circle cx="255" cy="54.6" r=".63"/>
<circle cx="266.4" cy="54.6" r=".63"/>
<circle cx="277.9" cy="54.6" r=".63"/>
<circle cx="200.4" cy="100.3" r=".63"/>
<circle cx="191.5" cy="100.3" r=".63"/>
<circle cx="218.2" cy="114.3" r=".63"/>
<circle cx="239.8" cy="100.3" r=".63"/>
<circle cx="260.1" cy="100.3" r=".63"/>
<circle cx="218.2" cy="157.5" r=".63"/>
<circle cx="200.4" cy="143.5" r=".63"/>
<circle cx="191.5" cy="143.5" r=".63"/>
<circle cx="239.8" cy="143.5" r=".63"/>
<circle cx="260.1" cy="143.5" r=".63"/>
<circle cx="234.7" cy="114.3" r=".63"/>
<circle cx="234.7" cy="157.5" r=".63"/>
<circle cx="148.3" cy="113" r=".63"/>
<circle cx="115.3" cy="52.1" r=".63"/>
<circle cx="26.4" cy="31.7" r=".63"/>
<circle cx="70.9" cy="52.1" r=".63"/>
<circle cx="236" cy="22.9" r=".63"/>
<circle cx="236" cy="54.6" r=".63"/>
</g>
<g font-size="5.8">
<text x="7.5" y="12.4">TYPE C供电接口</text>
<text x="168.7" y="12.8">滤波</text>
<text x="8.6" y="86.5">电池充电</text>
<text x="98.8" y="86.1">路径切换</text>
<text x="177.5" y="86.1">稳压与滤波电路</text>
<text x="7.4" y="154.7">隔离变换</text>
</g>
<g font-size="2.9" fill="#03f">
<text x="249.9" y="19.7">FB 2K@100MHz</text>
<text x="249.9" y="51.5">FB 2K@100MHz</text>
</g>
<g font-size="2.6" fill="#a00000">
<text x="178.8" y="186.1">TITLE:</text>
<text x="271.4" y="189.4">REV:</text>
<text x="205.4" y="196.3">Company:</text>
<text x="271.2" y="196.7">Sheet:</text>
<text x="205.4" y="201.8">Date:</text>
<text x="240.7" y="201.9">Drawn By:</text>
</g>
<g font-size="2.4" fill="#03f">
<text x="98.8" y="139.6">关机 允许边充边用</text>
<text x="98.8" y="143.4">开机 只允许使用，不充电</text>
</g>
<g font-size="2.3" fill="#00f">
<text x="150.9" y="14.9">+5V</text>
<text x="169.4" y="18.7">+VCC</text>
<text x="208" y="19.9">WCM3225F2SF-601T10</text>
<text x="274.8" y="18.7">+4.5V</text>
<text x="21.3" y="26.2">POWER_IN</text>
<text x="155.2" y="29.7">1k</text>
<text x="246.5" y="28.7">2K</text>
<text x="175" y="32.2">22uF</text>
<text x="186.4" y="32.2">22uF</text>
<text x="197.9" y="32.2">100nF</text>
<text x="238.5" y="32.2">22uF</text>
<text x="257.6" y="32.2">22uF</text>
<text x="269" y="32.2">22uF</text>
<text x="279.4" y="32.2">330</text>
<text x="53.1" y="40.2">POWER_IN</text>
<text x="158.1" y="40.1">BLUE</text>
<text x="65.8" y="46.5">POWER_IN</text>
<text x="111.2" y="46.9">VBUS</text>
<text x="130.6" y="46.6">+5V</text>
<text x="142.5" y="47.5">27k</text>
<text x="169.2" y="42.3">SGND</text>
<text x="180.6" y="42.3">SGND</text>
<text x="192" y="42.3">SGND</text>
<text x="203.5" y="42.3">SGND</text>
<text x="227.1" y="42.7">GND GND</text>
<text x="251.7" y="42.3">GND</text>
<text x="263.1" y="42.3">GND</text>
<text x="274.6" y="42.3">GND</text>
<text x="82.3" y="49.1">WCM3225F2SF-601T10</text>
<text x="169.4" y="50.5">-VCC</text>
<text x="208" y="50.3">WCM3225F2SF-601T10</text>
<text x="274.8" y="50.5">-4.5V</text>
<text x="36.6" y="55.4">5.1k</text>
<text x="48.3" y="55.1">5.1k</text>
<text x="154.4" y="55.1">SS8050</text>
<text x="8.1" y="65.6">USB 3.1 C 6PF</text>
<text x="63.6" y="62.1" transform="rotate(-90 63.6 62.1)">PESD5V0S1BA</text>
<text x="73.4" y="61.4">10uF</text>
<text x="117.9" y="61.4">10uF</text>
<text x="125.5" y="60.5">B0520LW</text>
<text x="142.5" y="61.4">4.7k</text>
<text x="175" y="64">22uF</text>
<text x="186.4" y="64">22uF</text>
<text x="197.9" y="63.9">100nF</text>
<text x="238.5" y="64">22uF</text>
<text x="246.4" y="60.5">2K</text>
<text x="257.6" y="64">22uF</text>
<text x="269" y="64">22uF</text>
<text x="279.4" y="64">330</text>
<text x="22.3" y="71.1">EGND</text>
<text x="31.2" y="71.1">EGND</text>
<text x="42.6" y="71.1">EGND</text>
<text x="54" y="71.1">EGND</text>
<text x="66.7" y="71.1">EGND</text>
<text x="76.9" y="71.1">EGND</text>
<text x="102.3" y="71.1">PGND</text>
<text x="111.2" y="71.1">PGND</text>
<text x="136.6" y="71.1">PGND</text>
<text x="149.3" y="71.1">PGND</text>
<text x="169.2" y="74.1">SGND</text>
<text x="180.6" y="74.1">SGND</text>
<text x="192" y="74.1">SGND</text>
<text x="203.5" y="74.1">SGND</text>
<text x="227.1" y="74.5">GND GND</text>
<text x="252.5" y="74.5">GND</text>
<text x="263.1" y="74.1">GND</text>
<text x="274.6" y="74.1">GND</text>
<text x="99.8" y="92.1">VBUS</text>
<text x="111" y="92.4">BAT+</text>
<text x="128" y="93.4">AO3401A</text>
<text x="159.8" y="92.4">+5V</text>
<text x="182.6" y="94.6">+4.5V</text>
<text x="256.2" y="94.6">+2.5V</text>
<text x="24.9" y="96.5">BAT_CHRG</text>
<text x="46.5" y="101.9">TP4057</text>
<text x="81.8" y="97.4">BAT+</text>
<text x="207.9" y="97.2">ME6211C25M5G-N</text>
<text x="24.3" y="102.3">1k</text>
<text x="108.7" y="107.4">B5819WS</text>
<text x="132.1" y="107.1">100k</text>
<text x="153.8" y="104.8">100k</text>
<text x="248.7" y="106.1">0</text>
<text x="25.2" y="109.9">RED</text>
<text x="194.1" y="110.9">10uF</text>
<text x="219.8" y="112.5">110k</text>
<text x="242.3" y="110.9">10uF</text>
<text x="262.6" y="110.9">10uF</text>
<text x="274.3" y="110.9">120k</text>
<text x="24.7" y="115">GREED</text>
<text x="75.2" y="119.8">4.7k</text>
<text x="87.4" y="118.6">100nF</text>
<text x="105.9" y="122.7">TK-6580-1</text>
<text x="150.8" y="120.1">AO3401A</text>
<text x="188.2" y="122.6">GND</text>
<text x="214.9" y="122.6">GND</text>
<text x="236.5" y="122.6">GND</text>
<text x="256.8" y="122.6">GND</text>
<text x="59.1" y="129.5">PGND</text>
<text x="69.3" y="129.5">PGND</text>
<text x="80.7" y="129.5">PGND</text>
<text x="115" y="130.7">PGND</text>
<text x="154.4" y="130">BAT_CHRG</text>
<text x="142.2" y="132.5">47k</text>
<text x="182.9" y="137.8">-4.5V</text>
<text x="256.6" y="137.8">-2.5V</text>
<text x="136.6" y="142.2">PGND</text>
<text x="207.6" y="140.4">SGM2209-ADJXN5G/TR</text>
<text x="248.7" y="149.3">0</text>
<text x="194.1" y="154.1">10uF</text>
<text x="226.2" y="155.6">110k</text>
<text x="242.3" y="154.1">10uF</text>
<text x="262.6" y="154.1">10uF</text>
<text x="273" y="154.1">120k</text>
<text x="91.2" y="157">EPC10</text>
<text x="101.3" y="157">匝比1:1.2</text>
<text x="128.4" y="156.9">22</text>
<text x="130.3" y="162">B5819WS</text>
<text x="141.2" y="156.9">1nF</text>
<text x="130.3" y="167.1">B5819WS</text>
<text x="152.3" y="163.8">+VCC</text>
<text x="188.2" y="165.8">GND</text>
<text x="214.9" y="165.8">GND</text>
<text x="236.5" y="165.8">GND</text>
<text x="256.8" y="165.8">GND</text>
<text x="15" y="169.8">+5V</text>
<text x="55.7" y="170.9">VPS8702</text>
<text x="130.3" y="179.8">B5819WS</text>
<text x="130.3" y="174.7">B5819WS</text>
<text x="20.1" y="183.3">10uF</text>
<text x="32.8" y="183.3">10uF</text>
<text x="128.4" y="184.8">22</text>
<text x="141.2" y="184.8">1nF</text>
<text x="152.3" y="181.5">-VCC</text>
<text x="13.4" y="193">PGND</text>
<text x="26.1" y="193">PGND</text>
<text x="73.1" y="196.8">PGND</text>
<text x="93.7" y="192.6">1nF</text>
<text x="105.7" y="197.3">SGND</text>
</g>
<g font-size="2.3" fill="#000080">
<text x="208" y="17.3">L4</text>
<text x="155.2" y="27.4">R1</text>
<text x="175" y="29.9">C1</text>
<text x="186.4" y="29.9">C2</text>
<text x="197.9" y="29.9">C4</text>
<text x="238.5" y="29.9">C69</text>
<text x="246.1" y="26.2">L1</text>
<text x="257.6" y="29.9">C61</text>
<text x="269" y="29.9">C60</text>
<text x="279.4" y="29.9">R2</text>
<text x="158.3" y="37.6">U2</text>
<text x="82.3" y="46.5">L3</text>
<text x="142.5" y="45.2">R6</text>
<text x="208" y="47.8">L5</text>
<text x="36.8" y="52.8">R10</text>
<text x="48.3" y="52.8">R11</text>
<text x="154.4" y="52.8">Q1</text>
<text x="73.4" y="59.1">C67</text>
<text x="117.9" y="59.1">C28</text>
<text x="125.5" y="58">D2</text>
<text x="142.5" y="59.1">R12</text>
<text x="246.1" y="58">L2</text>
<text x="8.2" y="63">USBC1</text>
<text x="61" y="61.5" transform="rotate(-90 61 61.5)">D1</text>
<text x="175" y="61.6">C7</text>
<text x="186.4" y="61.6">C8</text>
<text x="197.9" y="61.7">C18</text>
<text x="238.5" y="61.6">C68</text>
<text x="257.6" y="61.6">C59</text>
<text x="269" y="61.6">C5</text>
<text x="279.4" y="61.7">R3</text>
<text x="127.7" y="90.9">Q2</text>
<text x="132.9" y="90.9">Q3</text>
<text x="207.8" y="94.7">U9</text>
<text x="46.5" y="99.7">U7</text>
<text x="11.5" y="102.3">U5</text>
<text x="108.7" y="104.8">D5</text>
<text x="132.1" y="104.8">R20</text>
<text x="149.4" y="104.8">R4</text>
<text x="249" y="103.6">R15</text>
<text x="12.8" y="109.9">U6</text>
<text x="194.1" y="108.6">C10</text>
<text x="228.7" y="112.5">R18</text>
<text x="242.3" y="108.6">C11</text>
<text x="262.6" y="108.6">C12</text>
<text x="274.3" y="108.6">R17</text>
<text x="12.8" y="115">U8</text>
<text x="75.2" y="117.5">R19</text>
<text x="87.4" y="116.3">C13</text>
<text x="150.6" y="117.5">Q6</text>
<text x="106.4" y="120.1">SW1</text>
<text x="142.2" y="130.2">R5</text>
<text x="207.8" y="137.9">U10</text>
<text x="249" y="146.8">R27</text>
<text x="194.1" y="151.8">C15</text>
<text x="219.8" y="155.7">R24</text>
<text x="242.3" y="151.8">C16</text>
<text x="262.6" y="151.8">C17</text>
<text x="273" y="151.8">R23</text>
<text x="84" y="156.9">U11</text>
<text x="117.6" y="156.9">R21</text>
<text x="120.1" y="162">D3</text>
<text x="134.1" y="156.9">C14</text>
<text x="120.1" y="167.1">D4</text>
<text x="56" y="168.4">U23</text>
<text x="120.1" y="179.8">D7</text>
<text x="120.1" y="174.7">D6</text>
<text x="20.1" y="181">C20</text>
<text x="32.8" y="181">C21</text>
<text x="117.6" y="184.8">R28</text>
<text x="134.1" y="184.8">C19</text>
<text x="193.5" y="189.4">100MHz高压差分探头</text>
<text x="281.1" y="189.5">8.1</text>
<text x="87.4" y="192.6">U14</text>
<text x="222.3" y="196.4">充电管理与隔离变换</text>
<text x="282.6" y="197">1/2</text>
<text x="217.3" y="202">2024-05-12</text>
<text x="257.2" y="202">adminismk</text>
</g>
<g font-size="2.3">
<text x="210.6" y="22.6">3</text>
<text x="224.5" y="22.6">4</text>
<text x="210.6" y="27.7">2</text>
<text x="224.5" y="27.7">1</text>
<text x="9.5" y="35.1">VBUS</text>
<text x="9.5" y="32.5">VBUS</text>
<text x="17.5" y="34.1">B9</text>
<text x="17.5" y="31.5">A9</text>
<text x="11.1" y="41.4">CC2</text>
<text x="11.1" y="38.9">CC1</text>
<text x="17.5" y="40.4">B5</text>
<text x="17.5" y="37.9">A5</text>
<text x="10.6" y="47.8">GND</text>
<text x="10.6" y="45.2">GND</text>
<text x="16.3" y="46.8">B12</text>
<text x="16.3" y="44.2">A12</text>
<text x="11.3" y="51.6">SH1</text>
<text x="17.5" y="50.6">1</text>
<text x="17.5" y="53.1">2</text>
<text x="86.1" y="51.8">2</text>
<text x="100.1" y="51.8">1</text>
<text x="11.3" y="54.1">SH2</text>
<text x="11.3" y="56.7">SH3</text>
<text x="11.3" y="59.2">SH4</text>
<text x="17.5" y="55.7">3</text>
<text x="17.5" y="58.2">4</text>
<text x="86.1" y="56.9">3</text>
<text x="100.1" y="56.9">4</text>
<text x="210.6" y="54.4">2</text>
<text x="210.6" y="59.5">3</text>
<text x="224.5" y="54.4">1</text>
<text x="224.5" y="59.5">4</text>
<text x="205.3" y="100.1">1</text>
<text x="209" y="101.4">VIN</text>
<text x="221" y="101.4">VOUT</text>
<text x="229.7" y="100.1">5</text>
<text x="36.3" y="105.2">4</text>
<text x="39.9" y="106.2">VCC</text>
<text x="51.6" y="106.2">BAT</text>
<text x="58.4" y="105.2">3</text>
<text x="205.3" y="105.2">3</text>
<text x="209" y="106.5">CE</text>
<text x="218.7" y="107.5" transform="rotate(-90 218.7 107.5)">GND</text>
<text x="224.1" y="106.5">NC</text>
<text x="229.7" y="105.2">4</text>
<text x="36.3" y="110.3">1</text>
<text x="39.9" y="111.3">CHRG</text>
<text x="49.3" y="111.3">PROG</text>
<text x="58.4" y="110.3">6</text>
<text x="217.5" y="111.1" transform="rotate(-90 217.5 111.1)">2</text>
<text x="36.3" y="115.3">5</text>
<text x="39.9" y="116.4">STDBY</text>
<text x="51" y="116.4">GND</text>
<text x="58.4" y="115.3">2</text>
<text x="125.5" y="120">5</text>
<text x="125.5" y="117.4">4</text>
<text x="136.9" y="120">2</text>
<text x="136.9" y="117.4">1</text>
<text x="125.5" y="122.5">6</text>
<text x="136.9" y="122.5">3</text>
<text x="205.3" y="143.3">2</text>
<text x="229.7" y="143.3">5</text>
<text x="205.3" y="148.4">3</text>
<text x="209" y="144.6">VIN</text>
<text x="209" y="149.6">EN</text>
<text x="221" y="144.6">VOUT</text>
<text x="223" y="149.6">ADJ</text>
<text x="229.7" y="148.4">4</text>
<text x="217.5" y="154.3" transform="rotate(-90 217.5 154.3)">1</text>
<text x="218.7" y="150.7" transform="rotate(-90 218.7 150.7)">GND</text>
<text x="82.3" y="162.3">1</text>
<text x="101.3" y="162.3">8</text>
<text x="51.7" y="173.8">5</text>
<text x="68.5" y="173.8">6</text>
<text x="101.3" y="172.5">6</text>
<text x="101.3" y="170">7</text>
<text x="51.7" y="177.6">1</text>
<text x="55.3" y="178.8">EN</text>
<text x="55.3" y="175">VIN</text>
<text x="61.6" y="178.8">VD2</text>
<text x="61.6" y="175">VD1</text>
<text x="68.5" y="177.6">4</text>
<text x="82.3" y="177.6">2</text>
<text x="51.7" y="181.4">3</text>
<text x="55.3" y="182.7">NC</text>
<text x="61" y="182.7">GND</text>
<text x="68.5" y="181.4">2</text>
<text x="82.3" y="182.7">4</text>
<text x="101.3" y="180.1">5</text>
</g>
<g font-size="2.2" fill="#a00000">
<text x="28.4" y="3.1">1</text>
<text x="78.2" y="3.1">2</text>
<text x="128" y="3.1">3</text>
<text x="177.8" y="3.1">4</text>
<text x="227.6" y="3.1">5</text>
<text x="1.4" y="28.3">A</text>
<text x="290.7" y="28.3">A</text>
<text x="1.4" y="78.1">B</text>
<text x="290.7" y="78.1">B</text>
<text x="1.4" y="127.9">C</text>
<text x="290.7" y="127.9">C</text>
<text x="1.4" y="177.7">D</text>
<text x="290.7" y="177.7">D</text>
<text x="28.4" y="205.3">1</text>
<text x="78.2" y="205.3">2</text>
<text x="128" y="205.3">3</text>
<text x="177.8" y="205.3">4</text>
<text x="227.6" y="205.3">5</text>
</g>
</svg>
